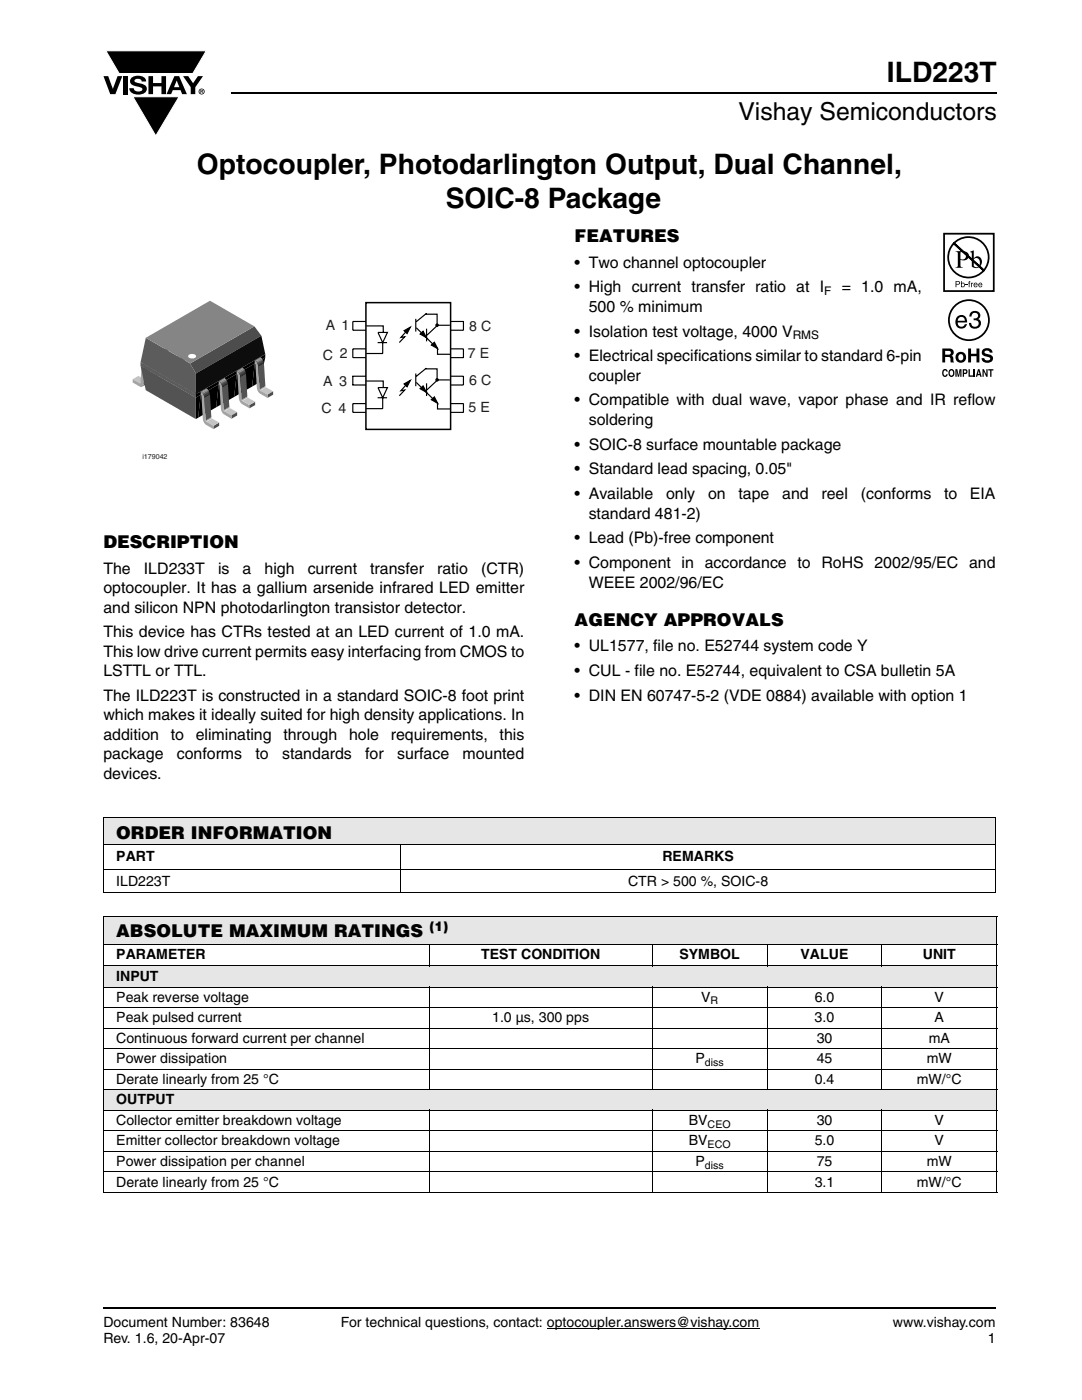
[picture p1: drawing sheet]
<svg xmlns="http://www.w3.org/2000/svg" width="216mm" height="279mm" viewBox="0 0 216 279" stroke-linecap="round" stroke-linejoin="round" font-family="sans-serif">
<path d="M109.1 265.1h42.4" fill="none" stroke="#000" stroke-width=".2"/>
<path d="M46.1 18.6h152.8M20.6 261h178" fill="none" stroke="#000" stroke-width=".36"/>
<path d="M20.6 10.1h20.7v17.2h-20.7z" fill="#fff"/>
<g fill="#000">
<path d="M20.6 15.2h1l.9 2.5 1-2.5h.9l-1.4 3.6h-1zM21.1 10.1h20.1l-2.7 4.6h-14.7zM24.6 15.2h.9v3.6h-.9zM26.3 15.5a2.1 2.1 0 0 1 2.8 .3l.1 .5h-.9a.79 .79 0 0 0-.7-.6 .79 .79 0 0 0-.8 .4l.3 .3 1 .3a1.08 1.08 0 0 1 1.2 1 1.08 1.08 0 0 1-1.1 1.1 1.73 1.73 0 0 1-2.4-1.2h.9a.96 .96 0 0 0 .8 .7 .96 .96 0 0 0 .9-.5 1.31 1.31 0 0 0-1.2-.6 1.03 1.03 0 0 1-1.1-.5 1.03 1.03 0 0 1 .2-1.2zM29.6 15.2h.9v1.4h1.7v-1.4h.9v3.6h-.9v-1.6h-1.7v1.6h-.9zM26.5 19.3h9.2l-4.6 7.8zM36.5 15.2h1.1l.9 1.4 1-1.4h1l-1.5 2.2v1.4h-.9v-1.4z"/>
<path d="M35.3 16.1l-.6 1.3h1.1zM34.8 15.2h.9l1.6 3.6h-1l-.3-.8h-1.5l-.3 .8h-1z"/>
<path d="M40.1 18v.2h.2v-.1zM40 17.9l.4 .1 .1 .1-.2 .2 .2 .3-.3-.3-.1 .3h-.1zM39.8 18.3a.46 .46 0 0 0 .9 0 .46 .46 0 0 0-.9 0zM39.6 18.3a.6 .6 0 0 1 1.2 0 .6 .6 0 0 1-1.2 0z"/>
</g>
<path d="M21.1 10.1h20.1l-2.7 4.6h-14.7zM26.5 19.3h9.2l-4.6 7.8z" fill="none" stroke="#fff" stroke-width=".2"/>
<path d="M26.5 60h72.3v32h-72.3z" fill="#fff"/>
<path d="M37.3 69.5l1.1-.7 1.4 .8-1.1 .7z" fill="#c4c4c4"/>
<path d="M38.7 70.3l1.1-.7z" fill="#ccc"/>
<path d="M38.7 70.3l1.1-.7z" fill="#c4c4c4"/>
<path d="M38.7 70.3l1.1-.7z" fill="#bebebe"/>
<path d="M38.7 70.3l1.1-.7z" fill="#b8b8b8"/>
<path d="M38.7 70.3l1.1-.7z" fill="#b2b2b2"/>
<path d="M38.7 70.3l1.2-.7z" fill="#acacac"/>
<path d="M38.7 70.3l1.2-.7z" fill="#a6a6a6"/>
<path d="M38.7 70.3l1.2-.7z" fill="#a0a0a0"/>
<path d="M38.7 70.3l1.2-.7z" fill="#9a9a9a"/>
<path d="M38.7 70.3l1.2-.7z" fill="#939393"/>
<path d="M38.7 70.3l1.2-.7z" fill="#8d8d8d"/>
<path d="M38.7 70.3l1.2-.7z" fill="#878787"/>
<path d="M38.7 70.3l1.2-.7z" fill="#818181"/>
<path d="M38.8 70.3l1.1-.7z" fill="#7b7b7b"/>
<path d="M38.8 70.3l1.1-.7z" fill="#757575"/>
<path d="M38.8 70.3l1.1-.7z" fill="#6f6f6f"/>
<path d="M39.4 70.5l1.1-.6-.1 .2-1.1 .7z" fill="#383838"/>
<path d="M39.3 70.8l1.1-.7-1.2 .9z" fill="#313131"/>
<path d="M33.7 71.5l1.1-.6 1.4 .8-1.1 .6z" fill="#c4c4c4"/>
<path d="M35.1 72.3l1.1-.6z" fill="#ccc"/>
<path d="M35.1 72.4l1.1-.7z" fill="#c4c4c4"/>
<path d="M35.1 72.4l1.1-.7z" fill="#bebebe"/>
<path d="M35.1 72.4l1.1-.7z" fill="#b8b8b8"/>
<path d="M35.1 72.4l1.2-.7z" fill="#b2b2b2"/>
<path d="M35.1 72.4l1.2-.7z" fill="#acacac"/>
<path d="M35.1 72.4l1.2-.7z" fill="#a6a6a6"/>
<path d="M35.1 72.4l1.2-.7z" fill="#a0a0a0"/>
<path d="M35.1 72.4l1.2-.7z" fill="#9a9a9a"/>
<path d="M35.1 72.4l1.2-.7z" fill="#939393"/>
<path d="M35.1 72.4l1.2-.7z" fill="#8d8d8d"/>
<path d="M35.2 72.4l1.1-.7z" fill="#878787"/>
<path d="M35.2 72.4l1.1-.7z" fill="#818181"/>
<path d="M35.2 72.4l1.1-.7z" fill="#7b7b7b"/>
<path d="M35.2 72.4l1.1-.7z" fill="#757575"/>
<path d="M35.2 72.4l1.1-.7z" fill="#6f6f6f"/>
<path d="M35.8 72.6l1.1-.7v.3l-1.2 .7z" fill="#383838"/>
<path d="M35.7 72.9l1.2-.7-1.3 .9z" fill="#313131"/>
<path d="M39.7 66.3l1.1-.7-.3 4.3-1.1 .6z" fill="#454545"/>
<path d="M39.7 66.2l1.1-.7z" fill="#313131"/>
<path d="M39.7 66.2l1.1-.6z" fill="#383838"/>
<path d="M39.3 65.5l1.2-.7z" fill="#6f6f6f"/>
<path d="M39.3 65.5l1.2-.7z" fill="#757575"/>
<path d="M39.3 65.5l1.2-.7z" fill="#7b7b7b"/>
<path d="M39.4 65.5l1.1-.7z" fill="#818181"/>
<path d="M39.4 65.5l1.1-.7z" fill="#878787"/>
<path d="M39.4 65.5l1.2-.7z" fill="#8d8d8d"/>
<path d="M39.4 65.5l1.2-.7z" fill="#939393"/>
<path d="M39.5 65.4l1.1-.6z" fill="#9a9a9a"/>
<path d="M39.5 65.4l1.1-.6z" fill="#a0a0a0"/>
<path d="M39.5 65.4l1.2-.6z" fill="#a6a6a6"/>
<path d="M39.5 65.4l1.2-.6z" fill="#acacac"/>
<path d="M39.6 65.5l1.1-.7z" fill="#b2b2b2"/>
<path d="M39.6 65.5l1.2-.7z" fill="#b8b8b8"/>
<path d="M39.6 65.5l1.2-.7z" fill="#bebebe"/>
<path d="M39.7 65.5l1.2-.6z" fill="#c4c4c4"/>
<path d="M39.7 65.5l1.2-.6z" fill="#ccc"/>
<path d="M39.3 65.5h.5v.7l-.1 .1-.3 4.2-.1 .3-.4 .2-1.6-.9v-.6l1.5 .8 .3-4.4z" fill="#a3a3a3"/>
<path d="M39.8 65.5l1.1-.6v.6l-1.1 .7z" fill="#4b4b4b"/>
<path d="M30.1 73.6l1.1-.6 1.4 .8-1.1 .6z" fill="#c4c4c4"/>
<path d="M31.5 74.4l1.1-.6z" fill="#ccc"/>
<path d="M31.5 74.4l1.1-.6z" fill="#c4c4c4"/>
<path d="M31.5 74.4l1.1-.6z" fill="#bebebe"/>
<path d="M31.5 74.4l1.2-.6z" fill="#b8b8b8"/>
<path d="M31.5 74.4l1.2-.6z" fill="#b2b2b2"/>
<path d="M31.5 74.4l1.2-.6z" fill="#acacac"/>
<path d="M31.5 74.4l1.2-.6z" fill="#a6a6a6"/>
<path d="M31.5 74.4l1.2-.6z" fill="#a0a0a0"/>
<path d="M31.5 74.4l1.2-.6z" fill="#9a9a9a"/>
<path d="M31.6 74.4l1.1-.6z" fill="#939393"/>
<path d="M31.6 74.4l1.1-.6z" fill="#8d8d8d"/>
<path d="M31.6 74.4l1.1-.6z" fill="#878787"/>
<path d="M31.6 74.4l1.1-.6z" fill="#818181"/>
<path d="M31.6 74.4l1.1-.6z" fill="#7b7b7b"/>
<path d="M31.6 74.4l1.1-.6z" fill="#757575"/>
<path d="M31.6 74.4l1.1-.6z" fill="#6f6f6f"/>
<path d="M32.2 74.7l1.1-.7v.3l-1.2 .6z" fill="#383838"/>
<path d="M32.1 74.9l1.2-.6-1.3 .8z" fill="#313131"/>
<path d="M36.1 68.3l1.1-.6-.3 4.2-1.1 .7z" fill="#454545"/>
<path d="M36.1 68.3l1.1-.7z" fill="#313131"/>
<path d="M36.1 68.3l1.1-.6z" fill="#383838"/>
<path d="M35.7 67.6l1.2-.7z" fill="#6f6f6f"/>
<path d="M35.7 67.6l1.2-.7z" fill="#757575"/>
<path d="M35.8 67.6l1.1-.7z" fill="#7b7b7b"/>
<path d="M35.8 67.5l1.1-.6z" fill="#818181"/>
<path d="M35.8 67.5l1.2-.6z" fill="#878787"/>
<path d="M35.8 67.5l1.2-.6z" fill="#8d8d8d"/>
<path d="M35.8 67.5l1.2-.6z" fill="#939393"/>
<path d="M35.9 67.5l1.1-.6z" fill="#9a9a9a"/>
<path d="M35.9 67.5l1.2-.6z" fill="#a0a0a0"/>
<path d="M35.9 67.5l1.2-.6z" fill="#a6a6a6"/>
<path d="M36 67.5l1.1-.6z" fill="#acacac"/>
<path d="M36 67.5l1.2-.6z" fill="#b2b2b2"/>
<path d="M36 67.5l1.2-.6z" fill="#b8b8b8"/>
<path d="M36.1 67.5l1.1-.6z" fill="#bebebe"/>
<path d="M36.1 67.6l1.2-.7z" fill="#c4c4c4"/>
<path d="M36.2 67.6l1.1-.6z" fill="#ccc"/>
<path d="M35.7 67.6h.5v.7h-.1l-.3 4.3-.1 .3-.4 .2-1.6-.9v-.7l1.5 .9 .3-4.4z" fill="#a3a3a3"/>
<path d="M36.2 67.6l1.1-.6v.6l-1.1 .7z" fill="#4b4b4b"/>
<path d="M26.5 75.7l1.1-.7 1.4 .8-1.1 .7z" fill="#c4c4c4"/>
<path d="M27.9 76.5l1.1-.7z" fill="#ccc"/>
<path d="M27.9 76.5l1.1-.6z" fill="#c4c4c4"/>
<path d="M27.9 76.5l1.2-.6z" fill="#bebebe"/>
<path d="M27.9 76.5l1.2-.6z" fill="#b8b8b8"/>
<path d="M27.9 76.5l1.2-.6z" fill="#b2b2b2"/>
<path d="M27.9 76.5l1.2-.6z" fill="#acacac"/>
<path d="M27.9 76.5l1.2-.6z" fill="#a6a6a6"/>
<path d="M28 76.5l1.1-.6z" fill="#a0a0a0"/>
<path d="M28 76.5l1.1-.6z" fill="#9a9a9a"/>
<path d="M28 76.5l1.1-.6z" fill="#939393"/>
<path d="M28 76.5l1.1-.6z" fill="#8d8d8d"/>
<path d="M28 76.5l1.1-.6z" fill="#878787"/>
<path d="M28 76.5l1.1-.6z" fill="#818181"/>
<path d="M28 76.5l1.1-.6z" fill="#7b7b7b"/>
<path d="M28 76.5l1.1-.6z" fill="#757575"/>
<path d="M28 76.5l1.1-.6z" fill="#6f6f6f"/>
<path d="M28.6 76.7l1.1-.6v.3l-1.2 .6z" fill="#383838"/>
<path d="M28.5 77l1.2-.6-1.3 .8z" fill="#313131"/>
<path d="M32.5 70.4l1.1-.6-.3 4.2-1.1 .7z" fill="#454545"/>
<path d="M32.5 70.4l1.2-.7z" fill="#313131"/>
<path d="M32.5 70.4l1.1-.7z" fill="#383838"/>
<path d="M32.6 69.7l1.1-.7v.7l-1.1 .6z" fill="#4b4b4b"/>
<path d="M32.1 69.6l1.2-.6z" fill="#6f6f6f"/>
<path d="M32.1 69.6l1.2-.6z" fill="#757575"/>
<path d="M32.2 69.6l1.1-.6z" fill="#7b7b7b"/>
<path d="M32.2 69.6l1.1-.6z" fill="#818181"/>
<path d="M32.2 69.6l1.2-.7z" fill="#878787"/>
<path d="M32.2 69.6l1.2-.7z" fill="#8d8d8d"/>
<path d="M32.3 69.6l1.1-.7z" fill="#939393"/>
<path d="M32.3 69.6l1.1-.7z" fill="#9a9a9a"/>
<path d="M32.3 69.6l1.2-.7z" fill="#a0a0a0"/>
<path d="M32.3 69.6l1.2-.7z" fill="#a6a6a6"/>
<path d="M32.4 69.6l1.1-.7z" fill="#acacac"/>
<path d="M32.4 69.6l1.2-.6z" fill="#b2b2b2"/>
<path d="M32.4 69.6l1.2-.6z" fill="#b8b8b8"/>
<path d="M32.5 69.6l1.1-.6z" fill="#bebebe"/>
<path d="M32.5 69.6l1.2-.6z" fill="#c4c4c4"/>
<path d="M32.6 69.7l1.1-.7z" fill="#ccc"/>
<path d="M32.1 69.6l.5 .1v.6l-.1 .1-.3 4.3-.1 .3-.3 .2-1.7-.9v-.7l1.5 .8 .3-4.3z" fill="#a3a3a3"/>
<path d="M51.8 77.7l1.1-.7z" fill="#444"/>
<path d="M51.8 77.7l1.2-.6z" fill="#4a4a4a"/>
<path d="M51.8 77.7l1.2-.6z" fill="#505050"/>
<path d="M51.8 77.8l1.2-.7z" fill="#565656"/>
<path d="M51.8 77.8l1.2-.7z" fill="#5c5c5c"/>
<path d="M51.8 77.8l1.2-.7z" fill="#626262"/>
<path d="M51.8 77.8l1.2-.7z" fill="#696969"/>
<path d="M51.8 77.8l1.2-.7z" fill="#6f6f6f"/>
<path d="M51.8 77.8l1.2-.6z" fill="#757575"/>
<path d="M51.8 77.8l1.2-.6z" fill="#7b7b7b"/>
<path d="M51.8 77.8l1.2-.6z" fill="#818181"/>
<path d="M51.9 77.8l1.1-.6z" fill="#878787"/>
<path d="M51.9 77.8l1.1-.6z" fill="#8d8d8d"/>
<path d="M51.9 77.8l1.1-.6z" fill="#939393"/>
<path d="M51.9 77.8l1.1-.6z" fill="#9a9a9a"/>
<path d="M51.9 77.8l1.1-.6z" fill="#a0a0a0"/>
<path d="M51.9 77.9l1.1-.7z" fill="#a6a6a6"/>
<path d="M51.9 77.9l1.1-.7z" fill="#acacac"/>
<path d="M51.9 77.9l1.1-.7z" fill="#b2b2b2"/>
<path d="M51.9 77.9l1.1-.7z" fill="#b8b8b8"/>
<path d="M51.9 77.9l1.1-.7z" fill="#bebebe"/>
<path d="M51.9 77.9l1.1-.7z" fill="#c4c4c4"/>
<path d="M51.9 77.9l1.1-.7z" fill="#ccc"/>
<path d="M51.9 77.9l1.1-.7z" fill="#cfcfcf"/>
<path d="M51.9 77.9l1.1-.7z" fill="#d2d2d2"/>
<path d="M51.9 77.9l1.1-.7z" fill="#d4d4d4"/>
<path d="M51.9 77.9l1.1-.6z" fill="#d6d6d6"/>
<path d="M51.9 77.9l1.2-.6z" fill="#d4d4d4"/>
<path d="M51.9 77.9l1.2-.6z" fill="#d2d2d2"/>
<path d="M51.9 77.9l1.2-.6z" fill="#cfcfcf"/>
<path d="M51.9 77.9l1.2-.6z" fill="#ccc"/>
<path d="M52 77.9l1.1-.6 1.4 .8-1.1 .7z" fill="#c4c4c4"/>
<path d="M53.4 78.8l1.1-.7v.7l-1.1 .6z" fill="#4b4b4b"/>
<path d="M28.9 72.5l1.1-.7-.3 4.3-1.1 .6z" fill="#454545"/>
<path d="M28.9 72.4l1.2-.7z" fill="#313131"/>
<path d="M28.9 72.5l1.1-.7z" fill="#383838"/>
<path d="M47.2 74.6l3.6-2-.5 4.6-3.6 2zM50.8 72.6l2.1-1.3-1 4.9-1.6 1z" fill="#000"/>
<path d="M47.2 74a1.64 1.64 0 0 1 .7 1.2l.3 4.6 .2 .2 1.4 .8v.7l-1.4-.8a1.55 1.55 0 0 1-.7-1.2z" fill="#a3a3a3"/>
<path d="M36.2 68.3l11 6.3z" fill="#858585"/>
<path d="M43.6 76.7l3.6-2.1-.5 4.6-3.6 2.1z" fill="#000"/>
<path d="M32.6 70.3l11 6.4z" fill="#858585"/>
<path d="M39.1 79.3l1-.5-.6 4.6-.4 .2zM40.1 78.8l3.5-2.1-.5 4.6-3.6 2.1z" fill="#000"/>
<path d="M30.8 73.4l9.3 5.4z" fill="#858585"/>
<path d="M28.5 71.7l1.2-.6z" fill="#6f6f6f"/>
<path d="M28.6 71.7l1.1-.7z" fill="#757575"/>
<path d="M28.6 71.7l1.1-.7z" fill="#7b7b7b"/>
<path d="M28.6 71.7l1.1-.7z" fill="#818181"/>
<path d="M28.6 71.7l1.2-.7z" fill="#878787"/>
<path d="M28.6 71.7l1.2-.7z" fill="#8d8d8d"/>
<path d="M28.7 71.7l1.1-.7z" fill="#939393"/>
<path d="M28.7 71.7l1.1-.7z" fill="#9a9a9a"/>
<path d="M28.7 71.7l1.2-.7z" fill="#a0a0a0"/>
<path d="M28.7 71.7l1.2-.7z" fill="#a6a6a6"/>
<path d="M28.8 71.7l1.1-.7z" fill="#acacac"/>
<path d="M28.8 71.7l1.2-.7z" fill="#b2b2b2"/>
<path d="M28.8 71.7l1.2-.7z" fill="#b8b8b8"/>
<path d="M28.9 71.7l1.1-.6z" fill="#bebebe"/>
<path d="M28.9 71.7l1.2-.6z" fill="#c4c4c4"/>
<path d="M29 71.7l1.2-.6z" fill="#ccc"/>
<path d="M28.5 71.7l.5 .1v.6l-.1 .1-.3 4.2-.1 .3-.3 .2-1.7-.9v-.6l1.5 .8 .3-4.3z" fill="#a3a3a3"/>
<path d="M28 73l11.1 6.3v4.3l-10-5.7z" fill="#525252"/>
<path d="M28 73l1-.6 11.1 6.4-1 .5z" fill="#858585"/>
<path d="M39.1 78.7l13.8-8v.6l-5.2 3.1-.5-.4v.6l-8.1 4.7z" fill="#000"/>
<path d="M50.8 71.9a1.64 1.64 0 0 1 .7 1.2l.3 4.6 .2 .2 1.4 .9v.6l-1.4-.8a1.55 1.55 0 0 1-.7-1.2z" fill="#a3a3a3"/>
<path d="M39.8 66.2l10.5 6z" fill="#858585"/>
<path d="M29 71.8l1.2-.7v.7l-1.2 .6z" fill="#4b4b4b"/>
<path d="M51.5 73.1l1.2-.6 .2 4.5-1.1 .7z" fill="#515151"/>
<path d="M48.2 79.8l1.2-.7z" fill="#444"/>
<path d="M48.2 79.8l1.2-.7z" fill="#4a4a4a"/>
<path d="M48.2 79.8l1.2-.6z" fill="#505050"/>
<path d="M48.2 79.8l1.2-.6z" fill="#565656"/>
<path d="M48.2 79.8l1.2-.6z" fill="#5c5c5c"/>
<path d="M48.2 79.9l1.2-.7z" fill="#626262"/>
<path d="M48.2 79.9l1.2-.7z" fill="#696969"/>
<path d="M48.2 79.9l1.2-.7z" fill="#6f6f6f"/>
<path d="M48.3 79.9l1.1-.7z" fill="#757575"/>
<path d="M48.3 79.9l1.1-.7z" fill="#7b7b7b"/>
<path d="M48.3 79.9l1.1-.7z" fill="#818181"/>
<path d="M48.3 79.9l1.1-.6z" fill="#878787"/>
<path d="M48.3 79.9l1.1-.6z" fill="#8d8d8d"/>
<path d="M48.3 79.9l1.1-.6z" fill="#939393"/>
<path d="M48.3 79.9l1.1-.6z" fill="#9a9a9a"/>
<path d="M48.3 79.9l1.1-.6z" fill="#a0a0a0"/>
<path d="M48.3 79.9l1.1-.6z" fill="#a6a6a6"/>
<path d="M48.3 79.9l1.1-.6z" fill="#acacac"/>
<path d="M48.3 79.9l1.1-.6z" fill="#b2b2b2"/>
<path d="M48.3 79.9l1.1-.6z" fill="#b8b8b8"/>
<path d="M48.3 79.9l1.1-.6z" fill="#bebebe"/>
<path d="M48.3 79.9l1.1-.6z" fill="#c4c4c4"/>
<path d="M48.3 79.9l1.1-.6z" fill="#ccc"/>
<path d="M48.3 80l1.1-.7z" fill="#cfcfcf"/>
<path d="M48.3 80l1.1-.7z" fill="#d2d2d2"/>
<path d="M48.3 80l1.1-.7z" fill="#d4d4d4"/>
<path d="M48.3 80l1.2-.7z" fill="#d6d6d6"/>
<path d="M48.3 80l1.2-.7z" fill="#d4d4d4"/>
<path d="M48.3 80l1.2-.6z" fill="#d2d2d2"/>
<path d="M48.3 80l1.2-.6z" fill="#cfcfcf"/>
<g fill="#ccc">
<path d="M48.4 80l1.1-.6z"/>
<path d="M50.8 71.9l1.2-.6z"/>
</g>
<path d="M50.9 71.9l1.2-.6z" fill="#cfcfcf"/>
<path d="M50.9 72l1.2-.6z" fill="#d2d2d2"/>
<path d="M51 72l1.2-.6z" fill="#d4d4d4"/>
<path d="M51 72.1l1.2-.7v.1l-1.1 .6z" fill="#d6d6d6"/>
<path d="M51.1 72.1l1.2-.6z" fill="#d4d4d4"/>
<path d="M51.1 72.2l1.2-.6z" fill="#d2d2d2"/>
<path d="M51.2 72.2l1.1-.6z" fill="#cfcfcf"/>
<path d="M51.2 72.2l1.1-.6z" fill="#ccc"/>
<path d="M51.2 72.3l1.2-.7z" fill="#c4c4c4"/>
<path d="M51.2 72.3l1.2-.6z" fill="#bebebe"/>
<path d="M51.2 72.3l1.2-.6z" fill="#b8b8b8"/>
<path d="M51.3 72.3l1.1-.6z" fill="#b2b2b2"/>
<path d="M51.3 72.4l1.1-.7z" fill="#acacac"/>
<path d="M51.3 72.4l1.1-.7z" fill="#a6a6a6"/>
<path d="M51.3 72.4l1.1-.6z" fill="#a0a0a0"/>
<path d="M51.3 72.4l1.1-.6z" fill="#9a9a9a"/>
<path d="M51.3 72.4l1.2-.6z" fill="#939393"/>
<path d="M51.3 72.5l1.2-.7z" fill="#8d8d8d"/>
<path d="M51.4 72.5l1.1-.6z" fill="#878787"/>
<path d="M51.4 72.5l1.1-.6z" fill="#818181"/>
<path d="M51.4 72.6l1.1-.7z" fill="#7b7b7b"/>
<path d="M51.4 72.6l1.1-.6z" fill="#757575"/>
<path d="M51.4 72.6l1.2-.6z" fill="#6f6f6f"/>
<path d="M51.4 72.7l1.2-.7z" fill="#696969"/>
<path d="M51.5 72.7l1.1-.6z" fill="#626262"/>
<path d="M51.5 72.8l1.1-.7z" fill="#5c5c5c"/>
<path d="M51.5 72.8l1.1-.6z" fill="#565656"/>
<path d="M51.5 72.9l1.1-.7z" fill="#505050"/>
<path d="M51.5 72.9l1.1-.6z" fill="#4a4a4a"/>
<path d="M51.5 73l1.2-.6z" fill="#444"/>
<path d="M51.5 73.1l1.2-.7z" fill="#3e3e3e"/>
<path d="M29 72.4l1.8 1z" fill="#858585"/>
<path d="M49.8 80.8l1.1-.6v.6l-1.1 .7z" fill="#4b4b4b"/>
<path d="M48.4 80l1.1-.6 1.4 .8-1.1 .6z" fill="#c4c4c4"/>
<path d="M47.9 75.2l1.2-.6 .3 4.5-1.2 .7z" fill="#515151"/>
<path d="M44.6 81.9l1.2-.7z" fill="#444"/>
<path d="M44.6 81.9l1.2-.7z" fill="#4a4a4a"/>
<path d="M44.6 81.9l1.2-.7z" fill="#505050"/>
<path d="M44.6 81.9l1.2-.6z" fill="#565656"/>
<path d="M44.6 81.9l1.2-.6z" fill="#5c5c5c"/>
<path d="M44.6 81.9l1.2-.6z" fill="#626262"/>
<path d="M44.7 81.9l1.1-.6z" fill="#696969"/>
<path d="M44.7 81.9l1.1-.6z" fill="#6f6f6f"/>
<path d="M44.7 82l1.1-.7z" fill="#757575"/>
<path d="M44.7 82l1.1-.7z" fill="#7b7b7b"/>
<path d="M44.7 82l1.1-.7z" fill="#818181"/>
<path d="M44.7 82l1.1-.7z" fill="#878787"/>
<path d="M44.7 82l1.1-.7z" fill="#8d8d8d"/>
<path d="M44.7 82l1.1-.7z" fill="#939393"/>
<path d="M44.7 82l1.1-.7z" fill="#9a9a9a"/>
<path d="M44.7 82l1.1-.7z" fill="#a0a0a0"/>
<path d="M44.7 82l1.1-.6z" fill="#a6a6a6"/>
<path d="M44.7 82l1.1-.6z" fill="#acacac"/>
<path d="M44.7 82l1.1-.6z" fill="#b2b2b2"/>
<path d="M44.7 82l1.1-.6z" fill="#b8b8b8"/>
<path d="M44.7 82l1.1-.6z" fill="#bebebe"/>
<path d="M44.7 82l1.1-.6z" fill="#c4c4c4"/>
<path d="M44.7 82l1.1-.6z" fill="#ccc"/>
<path d="M44.7 82l1.1-.6z" fill="#cfcfcf"/>
<path d="M44.7 82l1.1-.6z" fill="#d2d2d2"/>
<path d="M44.7 82l1.1-.6z" fill="#d4d4d4"/>
<path d="M44.7 82l1.2-.6z" fill="#d6d6d6"/>
<path d="M44.7 82.1l1.2-.7z" fill="#d4d4d4"/>
<path d="M44.7 82.1l1.2-.7z" fill="#d2d2d2"/>
<path d="M44.7 82.1l1.2-.7z" fill="#cfcfcf"/>
<g fill="#ccc">
<path d="M44.8 82.1l1.1-.7z"/>
<path d="M47.2 74l1.2-.6z"/>
</g>
<path d="M47.3 74l1.2-.6z" fill="#cfcfcf"/>
<path d="M47.3 74l1.2-.6z" fill="#d2d2d2"/>
<path d="M47.4 74.1l1.2-.6z" fill="#d4d4d4"/>
<path d="M47.4 74.1l1.2-.6v.1l-1.1 .6z" fill="#d6d6d6"/>
<path d="M47.5 74.2l1.2-.6z" fill="#d4d4d4"/>
<path d="M47.6 74.3l1.1-.7z" fill="#d2d2d2"/>
<path d="M47.6 74.3l1.1-.6z" fill="#cfcfcf"/>
<path d="M47.6 74.3l1.1-.6z" fill="#ccc"/>
<path d="M47.6 74.3l1.2-.6z" fill="#c4c4c4"/>
<path d="M47.6 74.4l1.2-.7z" fill="#bebebe"/>
<path d="M47.6 74.4l1.2-.6z" fill="#b8b8b8"/>
<path d="M47.7 74.4l1.1-.6z" fill="#b2b2b2"/>
<path d="M47.7 74.4l1.1-.6z" fill="#acacac"/>
<path d="M47.7 74.4l1.1-.6z" fill="#a6a6a6"/>
<path d="M47.7 74.5l1.1-.7z" fill="#a0a0a0"/>
<path d="M47.7 74.5l1.2-.6z" fill="#9a9a9a"/>
<path d="M47.7 74.5l1.2-.6z" fill="#939393"/>
<path d="M47.7 74.6l1.2-.7z" fill="#8d8d8d"/>
<path d="M47.8 74.6l1.1-.7z" fill="#878787"/>
<path d="M47.8 74.6l1.1-.6z" fill="#818181"/>
<path d="M47.8 74.6l1.1-.6z" fill="#7b7b7b"/>
<path d="M47.8 74.7l1.1-.7z" fill="#757575"/>
<path d="M47.8 74.7l1.2-.6z" fill="#6f6f6f"/>
<path d="M47.8 74.8l1.2-.7z" fill="#696969"/>
<path d="M47.9 74.8l1.1-.6z" fill="#626262"/>
<path d="M47.9 74.9l1.1-.7z" fill="#5c5c5c"/>
<path d="M47.9 74.9l1.1-.6z" fill="#565656"/>
<path d="M47.9 75l1.1-.7z" fill="#505050"/>
<path d="M47.9 75l1.1-.6z" fill="#4a4a4a"/>
<path d="M47.9 75.1l1.2-.7z" fill="#444"/>
<path d="M47.9 75.2l1.2-.7z" fill="#3e3e3e"/>
<path d="M44.8 82.1l1.1-.7 1.4 .9-1.1 .6z" fill="#c4c4c4"/>
<path d="M46.2 82.9l1.1-.6v.6l-1.1 .7z" fill="#4b4b4b"/>
<path d="M44.4 77.3l1.1-.7 .3 4.6-1.2 .7z" fill="#515151"/>
<path d="M41 83.9l1.2-.6z" fill="#444"/>
<path d="M41 83.9l1.2-.6z" fill="#4a4a4a"/>
<path d="M41 84l1.2-.7z" fill="#505050"/>
<path d="M41.1 84l1.1-.7z" fill="#565656"/>
<path d="M41.1 84l1.1-.7z" fill="#5c5c5c"/>
<path d="M41.1 84l1.1-.6z" fill="#626262"/>
<path d="M41.1 84l1.1-.6z" fill="#696969"/>
<path d="M41.1 84l1.1-.6z" fill="#6f6f6f"/>
<path d="M41.1 84l1.1-.6z" fill="#757575"/>
<path d="M41.1 84l1.1-.6z" fill="#7b7b7b"/>
<path d="M41.1 84l1.1-.6z" fill="#818181"/>
<path d="M41.1 84.1l1.1-.7z" fill="#878787"/>
<path d="M41.1 84.1l1.1-.7z" fill="#8d8d8d"/>
<path d="M41.1 84.1l1.1-.7z" fill="#939393"/>
<path d="M41.1 84.1l1.1-.7z" fill="#9a9a9a"/>
<path d="M41.1 84.1l1.1-.7z" fill="#a0a0a0"/>
<path d="M41.1 84.1l1.1-.7z" fill="#a6a6a6"/>
<path d="M41.1 84.1l1.1-.7z" fill="#acacac"/>
<path d="M41.1 84.1l1.1-.7z" fill="#b2b2b2"/>
<path d="M41.1 84.1l1.1-.7z" fill="#b8b8b8"/>
<path d="M41.1 84.1l1.1-.7z" fill="#bebebe"/>
<path d="M41.1 84.1l1.1-.7z" fill="#c4c4c4"/>
<path d="M41.1 84.1l1.1-.7z" fill="#ccc"/>
<path d="M41.1 84.1l1.1-.6z" fill="#cfcfcf"/>
<path d="M41.1 84.1l1.1-.6z" fill="#d2d2d2"/>
<path d="M41.1 84.1l1.2-.6z" fill="#d4d4d4"/>
<path d="M41.1 84.1l1.2-.6z" fill="#d6d6d6"/>
<path d="M41.1 84.1l1.2-.6z" fill="#d4d4d4"/>
<path d="M41.1 84.1l1.2-.6z" fill="#d2d2d2"/>
<path d="M41.2 84.2l1.1-.7z" fill="#cfcfcf"/>
<path d="M41.2 84.2l1.1-.7z" fill="#ccc"/>
<path d="M43.6 76.1a1.64 1.64 0 0 1 .8 1.2l.2 4.6 .2 .2 1.4 .8v.7l-1.4-.9a1.55 1.55 0 0 1-.7-1.2z" fill="#a3a3a3"/>
<path d="M43.6 76.1l1.2-.7z" fill="#ccc"/>
<path d="M43.7 76.1l1.2-.6z" fill="#cfcfcf"/>
<path d="M43.7 76.1l1.2-.6z" fill="#d2d2d2"/>
<path d="M43.8 76.2l1.2-.7z" fill="#d4d4d4"/>
<path d="M43.8 76.2l1.2-.7 .1 .1-1.2 .7z" fill="#d6d6d6"/>
<path d="M43.9 76.3l1.2-.6z" fill="#d4d4d4"/>
<path d="M44 76.3l1.1-.6z" fill="#d2d2d2"/>
<path d="M44 76.4l1.1-.7z" fill="#cfcfcf"/>
<path d="M44 76.4l1.2-.6z" fill="#ccc"/>
<path d="M44 76.4l1.2-.6z" fill="#c4c4c4"/>
<path d="M44 76.4l1.2-.6z" fill="#bebebe"/>
<path d="M44.1 76.5l1.1-.7z" fill="#b8b8b8"/>
<path d="M44.1 76.5l1.1-.7z" fill="#b2b2b2"/>
<path d="M44.1 76.5l1.1-.6z" fill="#acacac"/>
<path d="M44.1 76.5l1.1-.6z" fill="#a6a6a6"/>
<path d="M44.1 76.5l1.2-.6z" fill="#a0a0a0"/>
<path d="M44.1 76.6l1.2-.7z" fill="#9a9a9a"/>
<path d="M44.1 76.6l1.2-.7z" fill="#939393"/>
<path d="M44.2 76.6l1.1-.6z" fill="#8d8d8d"/>
<path d="M44.2 76.7l1.1-.7z" fill="#878787"/>
<path d="M44.2 76.7l1.1-.7z" fill="#818181"/>
<path d="M44.2 76.7l1.1-.6z" fill="#7b7b7b"/>
<path d="M44.2 76.8l1.2-.7z" fill="#757575"/>
<path d="M44.2 76.8l1.2-.7z" fill="#6f6f6f"/>
<path d="M44.3 76.8l1.1-.6z" fill="#696969"/>
<path d="M44.3 76.9l1.1-.7z" fill="#626262"/>
<path d="M44.3 76.9l1.1-.6z" fill="#5c5c5c"/>
<path d="M44.3 77l1.1-.7z" fill="#565656"/>
<path d="M44.3 77l1.1-.6z" fill="#505050"/>
<path d="M44.3 77.1l1.2-.7z" fill="#4a4a4a"/>
<path d="M44.3 77.2l1.2-.7z" fill="#444"/>
<path d="M44.3 77.2l1.2-.6z" fill="#3e3e3e"/>
<path d="M42.6 85l1.1-.7v.7l-1.1 .6z" fill="#4b4b4b"/>
<path d="M41.2 84.2l1.1-.7 1.4 .8-1.1 .7z" fill="#c4c4c4"/>
<path d="M40.8 79.4l1.1-.7 .3 4.6-1.2 .6z" fill="#515151"/>
<path d="M40.1 78.1l1.1-.6z" fill="#ccc"/>
<path d="M40.1 78.2l1.2-.7z" fill="#cfcfcf"/>
<path d="M40.2 78.2l1.1-.6z" fill="#d2d2d2"/>
<path d="M40.2 78.2l1.2-.6z" fill="#d4d4d4"/>
<path d="M40.2 78.3l1.2-.7 .1 .1-1.2 .7z" fill="#d6d6d6"/>
<path d="M40.3 78.4l1.2-.6z" fill="#d4d4d4"/>
<path d="M40.4 78.4l1.1-.6z" fill="#d2d2d2"/>
<path d="M40.4 78.4l1.1-.6z" fill="#cfcfcf"/>
<path d="M40.4 78.5l1.2-.7z" fill="#ccc"/>
<path d="M40.4 78.5l1.2-.6z" fill="#c4c4c4"/>
<path d="M40.4 78.5l1.2-.6z" fill="#bebebe"/>
<path d="M40.5 78.5l1.1-.6z" fill="#b8b8b8"/>
<path d="M40.5 78.6l1.1-.7z" fill="#b2b2b2"/>
<path d="M40.5 78.6l1.1-.7z" fill="#acacac"/>
<path d="M40.5 78.6l1.2-.6z" fill="#a6a6a6"/>
<path d="M40.5 78.6l1.2-.6z" fill="#a0a0a0"/>
<path d="M40.5 78.6l1.2-.6z" fill="#9a9a9a"/>
<path d="M40.6 78.7l1.1-.7z" fill="#939393"/>
<path d="M40.6 78.7l1.1-.7z" fill="#8d8d8d"/>
<path d="M40.6 78.7l1.1-.6z" fill="#878787"/>
<path d="M40.6 78.8l1.1-.7z" fill="#818181"/>
<path d="M40.6 78.8l1.1-.7z" fill="#7b7b7b"/>
<path d="M40.6 78.8l1.2-.6z" fill="#757575"/>
<path d="M40.6 78.9l1.2-.7z" fill="#6f6f6f"/>
<path d="M40.7 78.9l1.1-.6z" fill="#696969"/>
<path d="M40.7 79l1.1-.7z" fill="#626262"/>
<path d="M40.7 79l1.1-.6z" fill="#5c5c5c"/>
<path d="M40.7 79.1l1.1-.7z" fill="#565656"/>
<path d="M40.7 79.1l1.2-.6z" fill="#505050"/>
<path d="M40.7 79.2l1.2-.7z" fill="#4a4a4a"/>
<path d="M40.7 79.2l1.2-.6z" fill="#444"/>
<path d="M40.8 79.3l1.1-.6z" fill="#3e3e3e"/>
<path d="M40.1 78.1a1.64 1.64 0 0 1 .7 1.3l.2 4.5 .2 .3 1.4 .8v.6l-1.4-.8a1.55 1.55 0 0 1-.7-1.2z" fill="#a3a3a3"/>
<path d="M28 72.3l11.1 6.4v.6l-11.1-6.3z" fill="#595959"/>
<path d="M29.1 67.4l8.8 5.1 1.2 2v4.2l-11.1-6.4z" fill="#5f5f5f"/>
<path d="M37.9 72.5l12.9-7.4 1.4 1.9-13.1 7.5z" fill="#4d4d4d"/>
<path d="M39.1 74.5l13.1-7.5 .7 3.7-13.8 8z" fill="#0d0d0d"/>
<path d="M29.1 67.4l12.8-7.4 8.9 5.1-12.9 7.4z" fill="#858585"/>
<path d="M37.6 70.9l.7-.3a.58 .58 0 0 1 .8 .7l-.8 .3a.58 .58 0 0 1-.7-.7z" fill="#fff"/>
<g fill="none" stroke="#000" stroke-width=".23">
<path d="M70.3 75.1h2.7M70.3 76.8h2.7M70.4 75.1v1.7M73 69.6h-2.6v1.8h2.6M73 64.2h-2.6v1.7h2.6M73.1 65h3.4v1.3M73.1 76h3.4v1.3M75.3 68.4h1.9M75.3 79.4h1.9M75.4 66.3h1.9l-.9 2.1zM75.4 77.3h1.9l-.9 2.1zM76.4 68.4v2.2h-3.3"/>
<path d="M76.4 79.4v2.2h-3.3M80.6 66l1.3-.7-.7 1.3zM80.6 76.6l1.3-.7-.7 1.3zM81.5 65.7l-1.5 1.7 .8-.2-1.1 1.2M81.5 76.3l-1.5 1.7 .8-.2-1.1 1.2M83 63.6v2.6M83 74.5v2.6M83.1 64.2l2-1.6v.1h2.1v2.2h2.6M83.1 75.1l2-1.6v.1h2.1v2.2h2.6M83.1 65.4l3.7 3.7M83.1 76.3l3.7 3.7M83.8 66.7l.6-.6 .7 1.3z"/>
<path d="M83.8 77.6l.6-.6 .7 1.3zM85.1 65.6v2.5M85.1 76.5v2.5M86.1 68.9l.6-.6 .6 1.3zM86.1 79.8l.6-.6 .6 1.3zM87.2 65l-2 1.9M87.2 75.9l-2 1.9M87.3 69.5v1.2h2.5M89.9 64.2h2.6v1.7h-2.6M89.9 69.6h2.6v1.8h-2.6M89.9 75.1h2.6v1.7h-2.6M73 80.6h-2.6v1.7h2.6"/>
<path d="M87.3 80.5v1.1h2.5M89.9 80.6h2.6v1.7h-2.6"/>
<circle cx="87.2" cy="64.9" r=".24"/>
<circle cx="87.2" cy="75.8" r=".24"/>
</g>
<g fill="#000">
<path d="M80.6 66l1.3-.7-.7 1.3zM80.6 76.6l1.3-.7-.7 1.3zM83.8 66.7l.6-.6 .7 1.3zM83.8 77.6l.6-.6 .7 1.3zM86.1 68.9l.6-.6 .6 1.3zM86.1 79.8l.6-.6 .6 1.3z"/>
<circle cx="87.2" cy="64.9" r=".24"/>
<circle cx="87.2" cy="75.8" r=".24"/>
</g>
<path d="M73 60.4h16.9v25.3h-16.9z" fill="none" stroke="#000" stroke-width=".3"/>
<path d="M188 46.5h10.5v28.7h-10.5z" fill="#fff"/>
<g fill="#000">
<path d="M192.7 56.8h.4v.1h-.4zM193.4 56.1h.2l-.1 .2 .1 .1-.1 .2v.7h-.2v-.7h-.1zM193.8 56.4h.1v.2l.3-.2-.3 .4v.5h-.1zM188.2 73.8l.4-.2 .3 .1 .2 .5-.7-.2a.66 .66 0 0 0 .2 1l.2-.3h.3a.54 .54 0 0 1-.5 .5 .54 .54 0 0 1-.6-.4zM190.6 73.7h.4l.2 1.2 .3-1.2h.4v1.5h-.3v-1.3l-.2 1.3h-.3l-.2-1.3v1.3h-.3zM193.3 73.7h.2v1.2h.6v.3h-.8zM193.2 69.6h.6v1h1v-1h.6v2.7h-.6v-1.2h-1v1.2h-.6zM193.8 62.3a1.07 1.07 0 0 1 1.2-.2 1.07 1.07 0 0 1 .5 1.2l-.3 .4a1.06 1.06 0 0 1 .4 1.4 1.06 1.06 0 0 1-1.3 .5l-.3-.1a1.02 1.02 0 0 1-.7-1.1h.5a.71 .71 0 0 0 .9 .8 .71 .71 0 0 0 .3-1.2l-.7-.1v-.4a.59 .59 0 0 0 .8-.3 .59 .59 0 0 0-.6-.8 .66 .66 0 0 0-.6 .8h-.5zM194.3 73.7h.3v1.5h-.3zM196.2 69.7a1.15 1.15 0 0 1 1.9 .7h-.6v-.2a.68 .68 0 0 0-1-.1v.4l.2 .1a1.29 1.29 0 0 1 1.4 .9 1.17 1.17 0 0 1-1.1 .9 1.17 1.17 0 0 1-1.1-.9h.5l.1 .2a.67 .67 0 0 0 1.1-.1l-.3-.3-.5-.1a.82 .82 0 0 1-.9-.6 .82 .82 0 0 1 .3-.9zM196 73.7h.3l.5 1v-1h.3v1.5h-.3l-.5-1.1v1.1h-.3zM197.2 73.7h1v.2h-.4v1.3h-.2v-1.3h-.4z"/>
<path d="M190.8 56.2v.5l.5-.1v-.3zM190.7 56.1h.5a.35 .35 0 0 1 .4 .2 .35 .35 0 0 1-.2 .4l-.6 .1v.5h-.1z"/>
<path d="M191.6 50.4v1.3a.75 .75 0 0 0 1.2-.7 .75 .75 0 0 0-1.2-.6zM190.6 50.1a2.81 2.81 0 0 1 2.5 .4 .97 .97 0 0 1 0 1.2 .97 .97 0 0 1-1.2 .2h-.3v1l.1 .3 .4 .2h-1.5l.4-.1 .1-.4v-2.3v-.2z"/>
<path d="M191.8 56.8a.31 .31 0 0 0 .6 0 .31 .31 0 0 0-.6 0zM191.8 56.1h.1v.4a.4 .4 0 0 1 .6 .4 .4 .4 0 0 1-.6 .3l-.1 .1z"/>
<path d="M194.3 51.7v1.4l.2 .1a.72 .72 0 0 0 .8 0 .72 .72 0 0 0 .2-.8 .72 .72 0 0 0-.3-.8 .72 .72 0 0 0-.9 .1zM193.5 50.3l.8-.3v1.6a.89 .89 0 0 1 1.1-.4 .89 .89 0 0 1 .5 1 1.23 1.23 0 0 1-.7 1.2 1.23 1.23 0 0 1-1.3-.2v-2.7z"/>
<path d="M194.5 56.6l-.1 .2h.5l-.1-.2zM194.4 56.5h.5l.1 .1 .1 .3h-.7l.3 .3 .4-.2-.3 .3a.47 .47 0 0 1-.5-.2 .47 .47 0 0 1 .1-.6z"/>
<path d="M195.4 56.6v.2h.5l-.1-.2zM195.4 56.5h.4l.2 .1v.3h-.6l.2 .3 .4-.2-.2 .3a.47 .47 0 0 1-.6-.2 .47 .47 0 0 1 .2-.6z"/>
<path d="M188.6 70v.8l.9-.1a.39 .39 0 0 0 .1-.6zM188 69.6h1.4a.79 .79 0 0 1 .8 .4 .79 .79 0 0 1-.1 .9l-.2 .1a.98 .98 0 0 1 .4 1.2l.1 .1h-.7l-.2-1-.9-.1v1.1h-.6z"/>
<path d="M189.7 73.9a.64 .64 0 0 0 .1 1.1l.2-.1a.64 .64 0 0 0-.2-1zM189.5 73.8l.2-.1a.56 .56 0 0 1 .7 .3 .82 .82 0 0 1-.6 1.2h-.1a.89 .89 0 0 1-.2-1.4z"/>
<path d="M191.5 70.7a.63 .63 0 0 0-.3 .8 .63 .63 0 0 0 .8 .4 .63 .63 0 0 0 .2-.8 .63 .63 0 0 0-.7-.4zM190.6 71.3a1.1 1.1 0 0 1 2.2 0 1.1 1.1 0 0 1-2.2 0z"/>
<path d="M191.3 63.5l-.2 .5h1.4a.7 .7 0 0 0-.4-.7 .7 .7 0 0 0-.8 .2zM191.1 63.1a1.18 1.18 0 0 1 1.4-.1 1.18 1.18 0 0 1 .5 1.4h-1.9a.73 .73 0 0 0 .5 .8 .73 .73 0 0 0 .9-.5h.4a1.21 1.21 0 0 1-1.6 .8 1.21 1.21 0 0 1-.6-1.7z"/>
<path d="M192.4 73.9v.5l.4-.1-.1-.3zM192.1 73.7h.6a.5 .5 0 0 1 .4 .5 .5 .5 0 0 1-.4 .4h-.3v.6h-.3z"/>
<path d="M195.3 74l-.2 .6h.4zM195.1 73.7h.3l.5 1.5h-.3l-.1-.3h-.4l-.1 .3h-.3z"/>
</g>
<g fill="none" stroke="#000" stroke-width=".35">
<path d="M188.4 46.6h9.9v11.5h-9.9zM190.2 48.6a4 4 0 0 1 5.7-.3 4 4 0 0 1 .4 5.6l-5.9-5.4 5.9 5.5a4 4 0 0 1-5.7 .4 4 4 0 0 1-.4-5.8z"/>
<circle cx="193.3" cy="63.9" r="4"/>
</g>
<path d="M20.6 163.1h178v5.5h-178z" fill="#e6e6e6"/>
<g fill="#fff">
<path d="M20.6 168.6h59.4v5h-59.4z"/>
<path d="M80 168.6h118.6v5h-118.6z"/>
</g>
<path d="M20.6 163.1h178.1M20.6 168.6h178.1M20.6 173.6h178.1M20.6 178.1h178.1M20.6 163.2v14.8M80 168.5v9.7M198.6 163.2v14.8" fill="none" stroke="#000" stroke-width=".2"/>
<path d="M20.6 183h178.3v5.5h-178.3z" fill="#e6e6e6"/>
<g fill="#fff">
<path d="M20.6 188.5h65v4.2h-65z"/>
<path d="M85.6 188.5h44.6v4.2h-44.6z"/>
<path d="M130.2 188.5h22.9v4.2h-22.9z"/>
<path d="M153.1 188.5h22.9v4.2h-22.9z"/>
<path d="M176 188.5h22.9v4.2h-22.9z"/>
</g>
<g fill="#e6e6e6">
<path d="M20.6 192.7h178.3v4.3h-178.3z"/>
<path d="M20.6 217.5h178.3v4.1h-178.3z"/>
</g>
<g fill="none" stroke="#000" stroke-width=".2">
<path d="M20.6 183h178.4M20.6 188.5h178.4M20.6 192.7h178.4M20.6 197h178.4M20.6 183.1v54.8M85.6 188.4v4.4M85.6 196.9v20.7M130.2 188.4v4.4M130.2 196.9v20.7M153.1 188.4v4.4M153.1 196.9v20.7M176 188.4v4.4"/>
<path d="M176 196.9v20.7M198.9 183.1v54.8M20.6 201.1h178.4M20.6 205.2h178.4M20.6 209.3h178.4M20.6 213.4h178.4M20.6 217.5h178.4M20.6 221.6h178.4M20.6 225.7h178.4M20.6 229.8h178.4M20.6 233.9h178.4M20.6 238h178.4"/>
<path d="M85.6 221.5v16.6M130.2 221.5v16.6M153.1 221.5v16.6M176 221.5v16.6"/>
</g>
<g font-size="5.6">
<text x="177" y="16.4">ILD223T</text>
<text x="39.3" y="34.8">Optocoupler, Photodarlington Output, Dual Channel,</text>
<text x="88.9" y="41.5">SOIC-8 Package</text>
</g>
<text font-size="4.9" x="147.3" y="24">Vishay Semiconductors</text>
<g font-size="3.5">
<text x="114.7" y="48.3">FEATURES</text>
<text x="20.6" y="109.4">DESCRIPTION</text>
<text x="114.7" y="124.9">AGENCY APPROVALS</text>
<text x="23.2" y="167.4">ORDER INFORMATION</text>
<text x="23.2" y="186.9">ABSOLUTE MAXIMUM RATINGS</text>
</g>
<g font-size="3.2">
<text x="114.7" y="53.4">• Two channel optocoupler</text>
<text x="114.7" y="58.3">• High current transfer ratio at I</text>
<text x="168" y="58.3">= 1.0 mA,</text>
<text x="117.5" y="62.2">500 % minimum</text>
<text x="114.7" y="67.2">• Isolation test voltage, 4000 V</text>
<text x="114.7" y="72.1">• Electrical specifications similar to standard 6-pin</text>
<text x="117.5" y="76">coupler</text>
<text x="114.7" y="80.9">• Compatible with dual wave, vapor phase and IR reflow</text>
<text x="114.7" y="89.7">• SOIC-8 surface mountable package</text>
<text x="117.5" y="84.8">soldering</text>
<text x="114.7" y="94.7">• Standard lead spacing, 0.05&quot;</text>
<text x="114.7" y="99.6">• Available</text>
<text x="132.9" y="99.6">only</text>
<text x="141.3" y="99.6">on</text>
<text x="147.4" y="99.6">tape</text>
<text x="156.1" y="99.6">and</text>
<text x="163.9" y="99.6">reel</text>
<text x="171.8" y="99.6">(conforms</text>
<text x="188.4" y="99.6">to</text>
<text x="193.5" y="99.6">EIA</text>
<text x="117.5" y="103.5">standard 481-2)</text>
<text x="114.7" y="108.4">• Lead (Pb)-free component</text>
<text x="114.7" y="113.4">• Component in accordance to RoHS 2002/95/EC and</text>
<text x="20.6" y="114.5">The</text>
<text x="20.6" y="118.4">optocoupler. It has a gallium arsenide infrared LED emitter</text>
<text x="28.7" y="114.5">ILD233T</text>
<text x="43.5" y="114.5">is</text>
<text x="48.4" y="114.5">a</text>
<text x="52.8" y="114.5">high</text>
<text x="61.4" y="114.5">current</text>
<text x="73.9" y="114.5">transfer</text>
<text x="87.2" y="114.5">ratio</text>
<text x="96" y="114.5">(CTR)</text>
<text x="117.5" y="117.3">WEEE 2002/96/EC</text>
<text x="20.6" y="122.3">and silicon NPN photodarlington transistor detector.</text>
<text x="20.6" y="127.2">This device has CTRs tested at an LED current of 1.0 mA.</text>
<text x="20.6" y="131.1">This low drive current permits easy interfacing from CMOS to</text>
<text x="114.7" y="130">• UL1577, file no. E52744 system code Y</text>
<text x="20.6" y="135">LSTTL or TTL.</text>
<text x="114.7" y="134.9">• CUL - file no. E52744, equivalent to CSA bulletin 5A</text>
<text x="20.6" y="139.9">The ILD223T is constructed in a standard SOIC-8 foot print</text>
<text x="20.6" y="143.8">which makes it ideally suited for high density applications. In</text>
<text x="114.7" y="139.8">• DIN EN 60747-5-2 (VDE 0884) available with option 1</text>
<text x="20.6" y="147.7">addition</text>
<text x="34.1" y="147.7">to</text>
<text x="39.1" y="147.7">eliminating</text>
<text x="56.5" y="147.7">through</text>
<text x="69.6" y="147.7">hole</text>
<text x="78" y="147.7">requirements,</text>
<text x="99.7" y="147.7">this</text>
<text x="20.6" y="151.5">package</text>
<text x="20.6" y="155.4">devices.</text>
<text x="35.3" y="151.5">conforms</text>
<text x="51" y="151.5">to</text>
<text x="56.3" y="151.5">standards</text>
<text x="72.9" y="151.5">for</text>
<text x="79.2" y="151.5">surface</text>
<text x="92.3" y="151.5">mounted</text>
</g>
<g font-size="2.8" fill="#231f20">
<text x="65" y="65.9">A 1</text>
<text x="93.6" y="66">8 C</text>
<text x="64.4" y="71.8">C 2</text>
<text x="93.4" y="71.4">7 E</text>
<text x="64.5" y="76.9">A 3</text>
<text x="93.6" y="76.9">6 C</text>
<text x="64.1" y="82.3">C 4</text>
<text x="93.5" y="82.3">5 E</text>
</g>
<g font-size="2.8">
<text x="23.2" y="171.9">PART</text>
<text x="132.2" y="171.9">REMARKS</text>
<text x="23.2" y="176.8">ILD223T</text>
<text x="125.3" y="176.8">CTR &gt; 500 %, SOIC-8</text>
<text x="23.2" y="191.5">PARAMETER</text>
<text x="96" y="191.5">TEST CONDITION</text>
<text x="135.6" y="191.5">SYMBOL</text>
<text x="159.7" y="191.5">VALUE</text>
<text x="184.1" y="191.5">UNIT</text>
<text x="23.2" y="195.7">INPUT</text>
<text x="23.2" y="199.9">Peak reverse voltage</text>
<text x="139.9" y="199.9">V</text>
<text x="162.6" y="199.9">6.0</text>
<text x="186.5" y="199.9">V</text>
<text x="23.2" y="204">Peak pulsed current</text>
<text x="23.2" y="208.1">Continuous forward current per channel</text>
<text x="98.2" y="204">1.0 µs, 300 pps</text>
<text x="162.6" y="204">3.0</text>
<text x="163" y="208.1">30</text>
<text x="185.3" y="208.1">mA</text>
<text x="186.5" y="204">A</text>
<text x="23.2" y="212.2">Power dissipation</text>
<text x="138.8" y="212.2">P</text>
<text x="163" y="212.2">45</text>
<text x="184.9" y="212.2">mW</text>
<text x="23.2" y="220.4">OUTPUT</text>
<text x="23.2" y="216.3">Derate linearly from 25 °C</text>
<text x="162.6" y="216.3">0.4</text>
<text x="183" y="216.3">mW/°C</text>
<text x="23.2" y="224.5">Collector emitter breakdown voltage</text>
<text x="137.4" y="224.5">BV</text>
<text x="163" y="224.5">30</text>
<text x="186.5" y="224.5">V</text>
<text x="23.2" y="232.7">Power dissipation per channel</text>
<text x="23.2" y="228.6">Emitter collector breakdown voltage</text>
<text x="137.4" y="228.6">BV</text>
<text x="138.8" y="232.7">P</text>
<text x="162.6" y="228.6">5.0</text>
<text x="163" y="232.7">75</text>
<text x="184.9" y="232.7">mW</text>
<text x="186.5" y="228.6">V</text>
<text x="23.2" y="236.8">Derate linearly from 25 °C</text>
<text x="162.6" y="236.8">3.1</text>
<text x="183" y="236.8">mW/°C</text>
<text x="20.6" y="264.9">Document Number: 83648</text>
<text x="20.6" y="268.1">Rev. 1.6, 20-Apr-07</text>
<text x="68" y="264.9">For technical questions, contact: optocoupler.answers@vishay.com</text>
<text x="178.2" y="264.9">www.vishay.com</text>
<text x="197.1" y="268.1">1</text>
</g>
<text font-size="2.6" x="85.7" y="185.9">(1)</text>
<g font-size="2.4">
<text x="164.5" y="58.9">F</text>
<text x="158.2" y="67.7">RMS</text>
</g>
<g font-size="2.1">
<text x="141.8" y="200.4">R</text>
<text x="140.7" y="212.7">diss</text>
<text x="141.2" y="225">CEO</text>
<text x="140.7" y="233.2">diss</text>
<text x="141.2" y="229.1">ECO</text>
</g>
<text font-size="1.4" fill="#231f20" x="28.4" y="91.7">i179042</text>
</svg>
